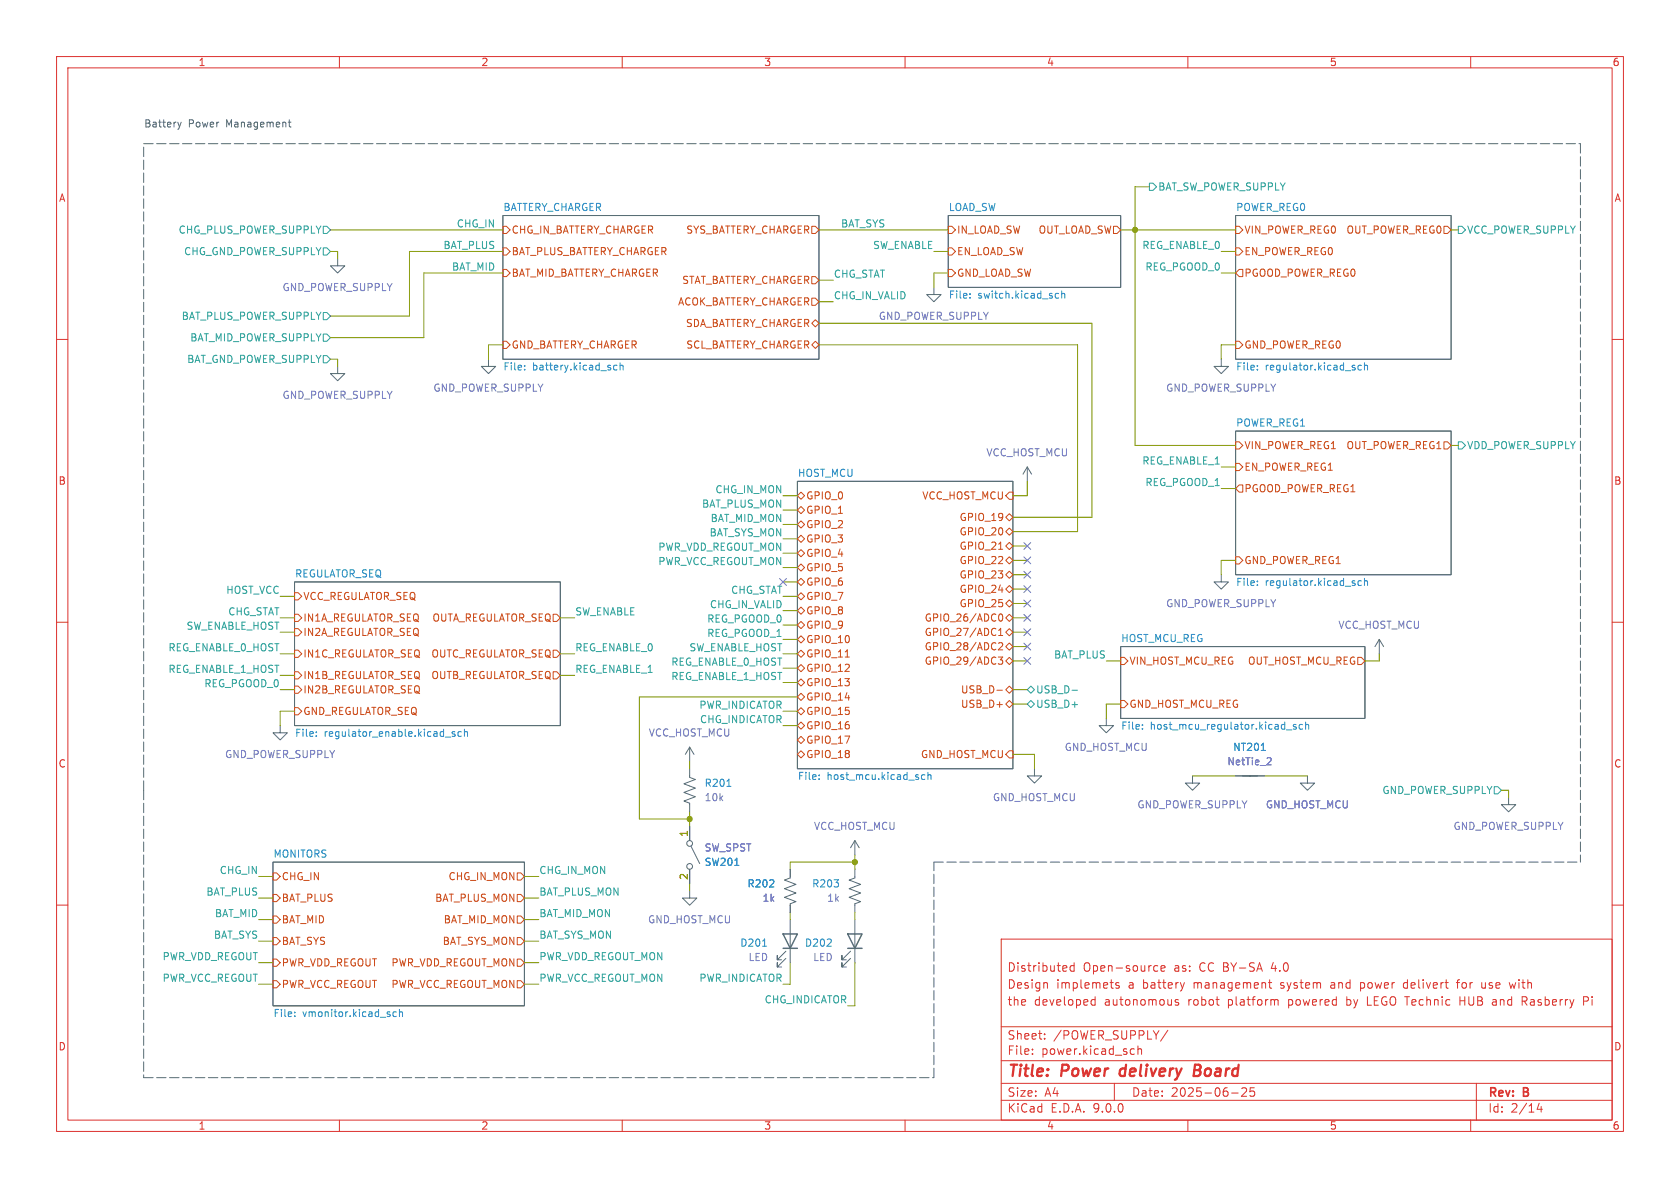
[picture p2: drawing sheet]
<svg xmlns="http://www.w3.org/2000/svg" width="297mm" height="210mm" viewBox="0 0 297 210" stroke-linecap="round" stroke-linejoin="round" font-family="sans-serif">
<g fill="none" stroke="#dc322f" stroke-width=".18">
<path d="M10 10h277v190h-277zM12 12h273v186h-273zM60 10v2M110 10v2M160 10v2M210 10v2M260 10v2M10 60h2M285 60h2M10 110h2M285 110h2M10 160h2"/>
<path d="M177 166h108v32h-108zM185 173.7l.2 .2v.8M188.5 170.8l.1 .3-.7 .1M189.9 170.2v1.5M189.9 170.8l-.4-.1-.3 .3v.4l.1 .2h.6M193 177.6h.6M193 176.8h.6M193.6 176.2v1.5M197.8 173.8l-.3-.1-.3 .2 .1 .2 .5 .2v.3h-.6M204.1 171.6h.6M204.1 170.8h.6M205.2 171.2l.8-.1-.1-.3-.4-.1-.3 .2 .1 .7h.6"/>
<path d="M208.3 176.8l-.3-.1-.3 .2 .1 .2 .5 .2v.3h-.6M209.4 173.7l-.4 1M224.2 173.7h.6M224.5 173.2v1.3l.3 .2M225.4 176.8h.5l.1 .9M240.5 173.7v1.5M240.5 174.6l.2 .1M240.7 173.7l-.2 .1M241.7 176.2v1.5h.8M248.4 173.7l-.3 .3v.4l.3 .3M257.5 173.7h.5M258 173.2l-.3 .2v1.3"/>
<path d="M258.1 176.2v1.5M258.1 176.9h.9M262 173.7v.9h.5M264 177.7h.4M264 176.7l.5 .1M264 177.1h.4M266.8 173.7l.3 1 .3-.7 .3 .7M269.5 177l.5 .7M269.9 176.3l-.2-.1h-.6v1.5M269.9 176.8l-.2 .2h-.6M280 177l.7-.1 .1-.2-.1-.4-.2-.1h-.5v1.5M285 160h2"/>
<path d="M60 198v2M110 198v2M160 198v2M177 194.5h108M177 191.5h108M177 187.5h108M177 181.5h108M182.5 186.3v.1M182.5 185.5v.1M184.7 183.6v.1M184.7 182.8v.1M197 191.5v3"/>
<path d="M200.1 185.4l.4 .1M200.5 186.3l-.4 .1M201.2 185.5l.2-.1 .3 .1 .1 .9M201.2 184.9v1.5M206.5 182.1l-1.3 2M210 198v2M217.7 193.2h1.2M219.5 192.4l.6-.1 .2 .1 .1 .3-.9 1.1h.9M221.7 192.3h-.7v.7l.2-.1h.5l.1 .3-.1 .5-.2 .1-.5-.1M260 198v2M261 191.5v6.5M272.1 195l-.4 1.1h1"/>
<path d="M272.5 195.6v1"/>
</g>
<path d="M198.1 189.1l-.2 .7 .4 .4M211.1 189.2h.7M211.8 189.2l.3 .1M211.9 188.2h-.6l-.3 2 1-.1M212 189.1l-.2 .1" fill="none" stroke="#dc322f" stroke-width=".4"/>
<g fill="none" stroke="#586e75" stroke-width=".18">
<path d="M31.4 21.6l.3 .8M31.7 22.4l-.2 .4M32 21.6l-.3 .8M51 21.6h.4M51.1 21.2v1.1l.3 .1M88.9 38.1h55.9v25.4h-55.9zM167.6 38.1h30.5v12.7h-30.5zM218.4 38.1h38.1v25.4h-38.1zM59.7 45.7v1.3h-1.3l1.3 1.3 1.3-1.3h-1.3M165.1 50.8v1.3h-1.3l1.3 1.2 1.3-1.2h-1.3M59.7 64.8v1.2h-1.3l1.3 1.3 1.3-1.3h-1.3M86.4 63.5v1.3h-1.3l1.3 1.2 1.2-1.2h-1.2"/>
<path d="M215.9 63.5v1.3h-1.3l1.3 1.2 1.3-1.2h-1.3M218.4 76.2h38.1v25.4h-38.1zM141 85.1h38.1v50.8h-38.1zM181.6 82.6l.8 1.2M181.6 82.6l-.8 1.2M181.6 82.6v2.5M52.1 102.9h47v25.4h-47zM198.1 114.3h43.2v12.7h-43.2zM215.9 101.6v1.3h-1.3l1.3 1.2 1.3-1.2h-1.3M243.8 113l-.7 1.3M243.8 113l.8 1.3M243.8 113v2.6"/>
<path d="M49.5 128.3v1.2h1.3l-1.3 1.3-1.2-1.3h1.2M121.9 135.9v1.5l1 .4-2 .8 2 .7-2 .8 2 .7-2 .8 1 .4v1.5M121.9 132.1v2.5M121.9 132.1l-.7 1.3M121.9 132.1l.8 1.3M182.9 135.9v1.3h1.2l-1.2 1.2-1.3-1.2h1.3M195.6 127v1.3h-1.3l1.3 1.2 1.2-1.2h-1.2M210.8 137.2v1.2h-1.3l1.3 1.3 1.3-1.3h-1.3M218.4 137.2h5.1M231.1 137.2v1.2h-1.2l1.2 1.3 1.3-1.3h-1.3M48.3 152.4h44.4v25.4h-44.4zM121.9 157.5v1.3h-1.3l1.3 1.2 1.3-1.2h-1.3"/>
<path d="M121.9 146.1v2.5M121.9 153.7v2.5M122.2 149.6l1.5 3.1M139.7 153.7v1.5l-1 .4 2 .7-2 .8 2 .8-2 .7 2 .8-1 .4v1.5M151.1 153.7v1.5l-1 .4 2 .7-2 .8 2 .8-2 .7 2 .8-1 .4v1.5M151.1 148.6v2.5M151.1 148.6l.8 1.3M151.1 148.6l-.7 1.3M266.7 141v1.2h1.3l-1.3 1.3-1.3-1.3h1.3M138.9 169.4l-1.5 1.5v-.7v.7h.8M138.9 168.1l-1.5 1.6v-.8v.8h.8M139.7 162.6v7.6"/>
<path d="M150.4 169.4l-1.6 1.5v-.7v.7h.8M150.4 168.1l-1.6 1.6v-.8v.8h.8M151.1 162.6v7.6"/>
<circle cx="121.9" cy="153.2" r=".51"/>
<circle cx="121.9" cy="149.1" r=".51"/>
</g>
<g fill="none" stroke="#cb4b16" stroke-width=".18">
<path d="M88.9 47.6h.6l.7 .7-.7 .6h-.6zM88.9 40h.6l.7 .6-.7 .7h-.6zM88.9 43.8h.6l.7 .7-.7 .6h-.6zM143.5 48.9h.6l.7 .6-.7 .7h-.6zM143.5 57.2l.6-.7 .7 .7-.7 .6zM143.5 52.7h.6l.7 .6-.7 .7h-.6zM143.5 40h.6l.7 .6-.7 .7h-.6zM167.6 43.8h.7l.6 .7-.6 .6h-.7zM167.6 47.6h.7l.6 .7-.6 .6h-.7zM167.6 40h.7l.6 .6-.6 .7h-.7zM196.8 40h.7l.6 .6-.6 .7h-.7zM218.4 43.8h.7l.6 .7-.6 .6h-.7z"/>
<path d="M218.4 48.3l.7-.7h.6v1.3h-.6zM218.4 40h.7l.6 .6-.6 .7h-.7zM255.3 40h.6l.6 .6-.6 .7h-.6zM88.9 60.3h.6l.7 .7-.7 .6h-.6zM143.5 61l.6-.7 .7 .7-.7 .6zM218.4 78.1h.7l.6 .6-.6 .7h-.7zM218.4 60.3h.7l.6 .7-.6 .6h-.7zM255.3 78.1h.6l.6 .6-.6 .7h-.6zM141 97.8l.6-.6 .6 .6-.6 .6zM141 95.3l.6-.7 .6 .7-.6 .6zM141 90.2l.6-.7 .6 .7-.6 .6zM141 92.7l.6-.6 .6 .6-.6 .6z"/>
<path d="M141.6 87l.6 .6-.6 .7-.6-.7zM141.6 99.7l.6 .6-.6 .7-.6-.7zM176.5 97.1h.8M177.8 87.6l.6-.6h.7v1.3h-.7zM177.8 94l.6-.7 .7 .7-.7 .6zM177.8 96.5l.6-.6 .7 .6-.7 .7zM177.8 91.4l.6-.6 .7 .6-.7 .7zM177.8 99.1l.6-.7 .7 .7-.7 .6zM218.4 81.9h.7l.6 .7-.6 .6h-.7zM218.4 86.4l.7-.7h.6v1.3h-.6zM218.4 98.4h.7l.6 .7-.6 .6h-.7zM52.1 114.9h.6l.6 .7-.6 .6h-.6z"/>
<path d="M52.1 118.7h.6l.6 .7-.6 .6h-.6zM52.1 111.1h.6l.6 .7-.6 .6h-.6zM52.1 108.6h.6l.6 .6-.6 .7h-.6zM52.1 104.8h.6l.6 .6-.6 .6h-.6zM97.8 114.9h.6l.7 .7-.7 .6h-.6zM97.8 118.7h.6l.7 .7-.7 .6h-.6zM97.8 108.6h.6l.7 .6-.7 .7h-.6zM141 113l.6-.6 .6 .6-.6 .7zM141 118.1l.6-.6 .6 .6-.6 .6zM141 108l.6-.7 .6 .7-.6 .6zM141 105.4l.6-.6 .6 .6-.6 .6zM141 102.9l.6-.7 .6 .7-.6 .6z"/>
<path d="M141 115.6l.6-.7 .6 .7-.6 .6zM141.6 109.9l.6 .6-.6 .6-.6-.6zM149.4 116.1h.8M176.5 116.1h.8l-.5 .5 .4 .2v.5l-.2 .1-.5-.1M176.5 112.3h.8M176.5 111.4l.4-.3v1.2M176.5 113.7l.5-.1 .3 .4-.8 .9h.8M176.7 108.7l.1-.2a.68 .68 0 0 1 .5 .7 .68 .68 0 0 1-.5 .6l-.1-.1-.2-.4zM177.8 106.7l.6-.7 .7 .7-.7 .6zM177.8 101.6l.6-.6 .7 .6-.7 .6zM177.8 111.8l.6-.7 .7 .7-.7 .6zM177.8 114.3l.6-.6 .7 .6-.7 .6z"/>
<path d="M177.8 109.2l.6-.6 .7 .6-.7 .7zM177.8 104.1l.6-.6 .7 .6-.7 .7zM177.8 116.8l.6-.6 .7 .6-.7 .7zM198.1 116.2h.7l.6 .6-.6 .7h-.7zM240 116.2h.7l.6 .6-.6 .7h-.7zM52.1 121.3h.6l.6 .6-.6 .7h-.6zM52.1 125.1h.6l.6 .6-.6 .7h-.6zM141 120.7l.6-.7 .6 .7-.6 .6zM141 123.2l.6-.6 .6 .6-.6 .6zM141 125.7l.6-.6 .6 .6-.6 .7zM141 133.4l.6-.7 .6 .7-.6 .6zM141 130.8l.6-.6 .6 .6-.6 .6z"/>
<path d="M141.6 127.6l.6 .7-.6 .6-.6-.6zM176.2 122h1M177.8 133.4l.6-.7h.7v1.3h-.7zM177.8 121.9l.6-.6 .7 .6-.7 .7zM177.8 124.5l.6-.7 .7 .7-.7 .6zM198.1 123.8h.7l.6 .7-.6 .6h-.7zM48.3 154.3h.6l.6 .6-.6 .7h-.6zM48.3 158.1h.6l.6 .7-.6 .6h-.6zM91.4 158.1h.7l.6 .7-.6 .6h-.7zM91.4 154.3h.7l.6 .6-.6 .7h-.7zM48.3 161.9h.6l.6 .7-.6 .6h-.6zM48.3 165.7h.6l.6 .7-.6 .6h-.6z"/>
<path d="M48.3 169.5h.6l.6 .7-.6 .6h-.6zM48.3 173.4h.6l.6 .6-.6 .6h-.6zM91.4 161.9h.7l.6 .7-.6 .6h-.7zM91.4 165.7h.7l.6 .7-.6 .6h-.7zM91.4 169.5h.7l.6 .7-.6 .6h-.7zM91.4 173.4h.7l.6 .6-.6 .6h-.7z"/>
</g>
<g fill="none" stroke="#268bd2" stroke-width=".18">
<path d="M171.5 52.6v.1M171.5 51.9v.1M186.6 52.6l.2 .1 .4-.1M187.2 51.9h-.4l-.2 .1M187.7 52l.2-.1h.3v.8M187.7 51.4v1.3M92.7 65.3v.1M92.7 64.6v.1M109.1 64.6h-.4l-.2 .2 .1 .5h.5M109.6 64.7l.2-.1h.3l.1 .8M109.6 64.1v1.3M222.3 64.6v.1"/>
<path d="M222.3 65.3v.1M239.4 65l.2 .2-.2 .2M239.4 64.6h.1M240.7 64.6h-.4l-.2 .2 .1 .5h.5M241.2 64.1v1.3M241.2 64.7l.2-.1h.3l.1 .8M222.3 103.4v.1M222.3 102.7v.1M239.4 103.1l.2 .2-.2 .2M239.4 102.7h.1M240.7 102.7h-.4l-.2 .2 .1 .5h.5M241.2 102.8l.2-.1h.3l.1 .8"/>
<path d="M241.2 102.2v1.3M55.9 130.1v.1M55.9 129.4v.1M78.7 130.3h1M80.4 129.4l-.3-.1-.2 .2 .1 .2 .4 .1v.3h-.5M81.6 129.4l-.4-.1-.2 .3 .1 .5h.5M82.1 129.5l.2-.2 .3 .1v.8M82.1 128.9v1.3M128.5 139h.7M144.8 137.7v.1M144.8 137v.1M163.5 137h-.4l-.2 .2 .1 .5h.5"/>
<path d="M164.1 137.1l.1-.1h.3l.1 .8M164.1 136.5v1.3M202 128.8v.1M202 128.1v.1M223 132.7h.7M227.4 129h1M229.1 128.1h-.3l-.2 .1 .1 .2 .4 .1v.3h-.5M230.3 128.1h-.4l-.2 .2 .1 .5h.5M230.8 128.2l.2-.1h.3l.1 .8M230.8 127.6v1.3M129.9 153h.7M52.1 179.6v.1"/>
<path d="M52.1 178.9v.1M70.1 178.9h-.4l-.2 .2 .1 .5h.5M70.6 179l.2-.1h.3l.1 .8M70.6 178.4v1.3M134.8 167.3h.7"/>
</g>
<path d="M219.7 137.2h2.5M138.4 165.1h2.6l-1.3 2.5zM138.4 167.6h2.6M149.9 165.1h2.5l-1.3 2.5zM149.9 167.6h2.5" fill="none" stroke="#586e75" stroke-width=".25"/>
<g fill="none" stroke="#6c71c4" stroke-width=".18">
<path d="M181 98.5l1.2 1.2M181 95.9l1.2 1.2M182.2 98.5l-1.2 1.2M182.2 95.9l-1.2 1.2M137.8 102.3l1.2 1.2M139 102.3l-1.2 1.2M181 116.2l1.2 1.2M181 113.7l1.2 1.2M181 103.5l1.2 1.2M181 101l1.2 1.2M181 106.1l1.2 1.2M181 111.2l1.2 1.2"/>
<path d="M181 108.6l1.2 1.2M182.2 116.2l-1.2 1.2M182.2 113.7l-1.2 1.2M182.2 103.5l-1.2 1.2M182.2 101l-1.2 1.2M182.2 106.1l-1.2 1.2M182.2 111.2l-1.2 1.2M182.2 108.6l-1.2 1.2M224.5 133.9l.2 .3v.3l-.8 .7h.8"/>
</g>
<path d="M203.2 32.4h.6l.7 .6-.7 .7h-.6zM57.1 40h.7l.6 .6-.6 .7h-.7zM57.1 43.8h.7l.6 .7-.6 .6h-.7zM57.1 59.1h.7l.6 .6-.6 .6h-.7zM57.1 55.2h.7l.6 .7-.6 .6h-.7zM257.8 40h.6l.7 .6-.7 .7h-.6zM57.1 62.9h.7l.6 .6-.6 .6h-.7zM257.8 78.1h.6l.7 .6-.7 .7h-.6zM181.6 124.5l.6-.7 .7 .7-.7 .6zM182.2 121.3l.7 .6-.7 .7-.6-.7zM189.5 122h1M264.2 139.1h.6l.6 .6-.6 .6h-.6z" fill="none" stroke="#2aa198" stroke-width=".18"/>
<path d="M25.4 25.4h254M279.4 25.4v127M25.4 139.7v-114.3M25.4 139.7v50.8M165.1 152.4h114.3M25.4 190.5h139.7M165.1 190.5v-38.1" fill="none" stroke="#586e75" stroke-width=".18" stroke-dasharray="1.7 .6"/>
<g fill="none" stroke="#859900" stroke-width=".18">
<path d="M203.2 33h-2.5v45.7h17.7M58.4 44.5h1.3v1.2M58.4 40.6h30.5M88.9 48.3h-14v11.4h-16.5M88.9 44.5h-16.5v11.4h-14M144.8 49.5h2.5M144.8 53.3h2.5M144.8 40.6h22.8M144.8 57.2h48.2v34.2h-13.9M165.1 44.5h2.5M167.6 48.3h-2.5v2.5M198.1 40.6h20.3"/>
<path d="M215.9 48.3h2.5M215.9 44.5h2.5M256.5 40.6h1.3M58.4 63.5h1.3v1.3M88.9 61h-2.5v2.5M144.8 61h45.7v33h-11.4M218.4 61h-2.5v2.5M256.5 78.7h1.3M138.4 92.7h2.6M138.4 90.2h2.6M138.4 87.6h2.6M138.4 95.3h2.6"/>
<path d="M138.4 97.8h2.6M179.1 96.5h2.5M179.1 99.1h2.5M181.6 85.1v2.5h-2.5M215.9 82.6h2.5M215.9 86.4h2.5M218.4 99.1h-2.5v2.5M49.5 115.6h2.6M49.5 109.2h2.6M49.5 105.4h2.6M49.5 119.4h2.6M49.5 111.8h2.6"/>
<path d="M99.1 115.6h2.5M99.1 109.2h2.5M99.1 119.4h2.5M138.4 118.1h2.6M138.4 113h2.6M138.4 115.6h2.6M138.4 105.4h2.6M138.4 108h2.6M138.4 100.3h2.6M138.4 110.5h2.6M138.4 102.9h2.6M179.1 104.1h2.5"/>
<path d="M179.1 109.2h2.5M179.1 106.7h2.5M179.1 111.8h2.5M179.1 116.8h2.5M179.1 101.6h2.5M179.1 114.3h2.5M195.6 116.8h2.5M243.8 115.6v1.2h-2.5M49.5 121.9h2.6M52.1 125.7h-2.6v2.6M121.9 134.6v1.3M138.4 120.7h2.6"/>
<path d="M138.4 125.7h2.6M138.4 128.3h2.6M141 123.2h-28v21.6h8.9M179.1 121.9h2.5M179.1 124.5h2.5M179.1 133.4h3.8v2.5M198.1 124.5h-2.5v2.5M210.8 137.2h7.6M223.5 137.2h7.6M265.4 139.7h1.3v1.3M45.7 158.8h2.6M45.7 154.9h2.6"/>
<path d="M92.7 158.8h2.5M92.7 154.9h2.5M121.9 143.5v2.6M121.9 156.2v1.3M151.1 151.1v2.6M151.1 152.4h-11.4v1.3M45.7 174h2.6M45.7 170.2h2.6M45.7 166.4h2.6M45.7 162.6h2.6M92.7 174h2.5M92.7 170.2h2.5"/>
<path d="M92.7 166.4h2.5M92.7 162.6h2.5M139.7 161.3v1.3M139.7 170.2v3.8h-1.3M151.1 161.3v1.3M151.1 170.2v7.6h-1.2"/>
</g>
<g fill="#859900" stroke="#859900" stroke-width=".18">
<circle cx="200.7" cy="40.6" r=".46"/>
<circle cx="151.1" cy="152.4" r=".46"/>
<circle cx="121.9" cy="144.8" r=".46"/>
</g>
<g font-size="2.8" fill="#dc322f">
<text x="178" y="190.9">Title:</text>
<text x="187.7" y="190.9">Power</text>
<text x="198.8" y="190.9">delivery</text>
<text x="212.7" y="190.9">Board</text>
</g>
<g font-size="2.1" fill="#dc322f">
<text x="178" y="172">Distributed</text>
<text x="191.4" y="172">Open-source</text>
<text x="207.6" y="172">as:</text>
<text x="212.2" y="172">CC BY-SA</text>
<text x="225.1" y="172">4.0</text>
<text x="178" y="178">the</text>
<text x="178" y="175">Design</text>
<text x="182.8" y="178">developed</text>
<text x="186.7" y="175">implemets</text>
<text x="195.3" y="178">autonomous</text>
<text x="199.5" y="175">a</text>
<text x="202.2" y="175">battery</text>
<text x="210.2" y="178">robot</text>
<text x="211.3" y="175">management</text>
<text x="217.3" y="178">platform</text>
<text x="226.8" y="175">system</text>
<text x="228.1" y="178">powered</text>
<text x="235.8" y="175">and</text>
<text x="238.6" y="178">by</text>
<text x="241.2" y="175">power</text>
<text x="242.4" y="178">LEGO Technic</text>
<text x="249" y="175">delivert</text>
<text x="258.6" y="175">for</text>
<text x="259.1" y="178">HUB</text>
<text x="263.1" y="175">use</text>
<text x="265" y="178">and</text>
<text x="268.2" y="175">with</text>
<text x="270.4" y="178">Rasberry</text>
<text x="281.4" y="178">Pi</text>
<text x="178" y="184">Sheet:</text>
<text x="186.2" y="184">/POWER_SUPPLY/</text>
<text x="178" y="186.7">File:</text>
<text x="184.1" y="186.7">power.kicad_sch</text>
<text x="178" y="196.9">KiCad</text>
<text x="178" y="194.1">Size:</text>
<text x="184.7" y="194.1">A4</text>
<text x="185.7" y="196.9">E.D.A.</text>
<text x="193.3" y="196.9">9.0.0</text>
<text x="200" y="194.1">Date:</text>
<text x="207" y="194.1">2025-06-25</text>
<text x="263" y="194.3">Rev:</text>
<text x="263" y="196.9">Id:</text>
<text x="267.1" y="196.9">2/14</text>
<text x="269.4" y="194.3">B</text>
</g>
<g font-size="1.8" fill="#dc322f">
<text x="35" y="11.9">1</text>
<text x="85" y="11.9">2</text>
<text x="135" y="11.9">3</text>
<text x="185" y="11.9">4</text>
<text x="235" y="11.9">5</text>
<text x="285" y="11.9">6</text>
<text x="10.3" y="35.9">A</text>
<text x="285.3" y="35.9">A</text>
<text x="10.3" y="85.9">B</text>
<text x="285.3" y="85.9">B</text>
<text x="10.3" y="135.9">C</text>
<text x="285.3" y="135.9">C</text>
<text x="10.3" y="185.9">D</text>
<text x="285.3" y="185.9">D</text>
<text x="35" y="199.9">1</text>
<text x="85" y="199.9">2</text>
<text x="135" y="199.9">3</text>
<text x="185" y="199.9">4</text>
<text x="235" y="199.9">5</text>
<text x="285" y="199.9">6</text>
</g>
<g font-size="1.8" fill="#586e75">
<text x="25.4" y="22.6">Battery</text>
<text x="33.3" y="22.6">Power</text>
<text x="40.1" y="22.6">Management</text>
</g>
<g font-size="1.8" fill="#2aa198">
<text x="204.7" y="33.9">BAT_SW_POWER_SUPPLY</text>
<text x="31.5" y="41.5">CHG_PLUS_POWER_SUPPLY</text>
<text x="80.7" y="40.3">CHG_IN</text>
<text x="148.6" y="40.3">BAT_SYS</text>
<text x="259.3" y="41.5">VCC_POWER_SUPPLY</text>
<text x="32.4" y="45.3">CHG_GND_POWER_SUPPLY</text>
<text x="78.3" y="44.1">BAT_PLUS</text>
<text x="79.8" y="47.9">BAT_MID</text>
<text x="154.3" y="44.1">SW_ENABLE</text>
<text x="201.8" y="44.1">REG_ENABLE_0</text>
<text x="202.4" y="47.9">REG_PGOOD_0</text>
<text x="147.3" y="53">CHG_IN_VALID</text>
<text x="147.3" y="49.2">CHG_STAT</text>
<text x="32" y="56.7">BAT_PLUS_POWER_SUPPLY</text>
<text x="33" y="64.4">BAT_GND_POWER_SUPPLY</text>
<text x="33.5" y="60.6">BAT_MID_POWER_SUPPLY</text>
<text x="201.8" y="82.2">REG_ENABLE_1</text>
<text x="259.3" y="79.6">VDD_POWER_SUPPLY</text>
<text x="124" y="89.8">BAT_PLUS_MON</text>
<text x="126.4" y="87.3">CHG_IN_MON</text>
<text x="202.4" y="86">REG_PGOOD_1</text>
<text x="125.3" y="94.9">BAT_SYS_MON</text>
<text x="125.5" y="92.4">BAT_MID_MON</text>
<text x="116.3" y="100">PWR_VCC_REGOUT_MON</text>
<text x="116.3" y="97.4">PWR_VDD_REGOUT_MON</text>
<text x="39.9" y="105.1">HOST_VCC</text>
<text x="125.4" y="107.6">CHG_IN_VALID</text>
<text x="129.2" y="105.1">CHG_STAT</text>
<text x="32.9" y="111.4">SW_ENABLE_HOST</text>
<text x="40.3" y="108.9">CHG_STAT</text>
<text x="101.6" y="108.9">SW_ENABLE</text>
<text x="124.9" y="110.1">REG_PGOOD_0</text>
<text x="124.9" y="112.7">REG_PGOOD_1</text>
<text x="29.7" y="119">REG_ENABLE_1_HOST</text>
<text x="29.7" y="115.2">REG_ENABLE_0_HOST</text>
<text x="101.6" y="119">REG_ENABLE_1</text>
<text x="101.6" y="115.2">REG_ENABLE_0</text>
<text x="118.6" y="117.8">REG_ENABLE_0_HOST</text>
<text x="121.8" y="115.2">SW_ENABLE_HOST</text>
<text x="186.2" y="116.5">BAT_PLUS</text>
<text x="36" y="121.6">REG_PGOOD_0</text>
<text x="118.6" y="120.3">REG_ENABLE_1_HOST</text>
<text x="123.5" y="125.4">PWR_INDICATOR</text>
<text x="183.1" y="122.8">USB_D-</text>
<text x="183.1" y="125.3">USB_D+</text>
<text x="123.7" y="127.9">CHG_INDICATOR</text>
<text x="244.3" y="140.6">GND_POWER_SUPPLY</text>
<text x="38.7" y="154.6">CHG_IN</text>
<text x="95.2" y="154.6">CHG_IN_MON</text>
<text x="36.4" y="158.4">BAT_PLUS</text>
<text x="95.2" y="158.4">BAT_PLUS_MON</text>
<text x="37.7" y="166">BAT_SYS</text>
<text x="37.9" y="162.2">BAT_MID</text>
<text x="95.2" y="162.2">BAT_MID_MON</text>
<text x="95.2" y="166">BAT_SYS_MON</text>
<text x="28.6" y="169.8">PWR_VDD_REGOUT</text>
<text x="28.6" y="173.6">PWR_VCC_REGOUT</text>
<text x="95.2" y="173.6">PWR_VCC_REGOUT_MON</text>
<text x="95.2" y="169.8">PWR_VDD_REGOUT_MON</text>
<text x="123.5" y="173.6">PWR_INDICATOR</text>
<text x="135.1" y="177.5">CHG_INDICATOR</text>
</g>
<g font-size="1.8" fill="#268bd2">
<text x="88.9" y="37.4">BATTERY_CHARGER</text>
<text x="167.6" y="37.4">LOAD_SW</text>
<text x="218.4" y="37.4">POWER_REG0</text>
<text x="167.6" y="53.1">File:</text>
<text x="172.9" y="53.1">switch.kicad_sch</text>
<text x="88.9" y="65.8">File:</text>
<text x="94.1" y="65.8">battery.kicad_sch</text>
<text x="218.4" y="65.8">File:</text>
<text x="223.7" y="65.8">regulator.kicad_sch</text>
<text x="218.4" y="75.5">POWER_REG1</text>
<text x="141" y="84.4">HOST_MCU</text>
<text x="52.1" y="102.2">REGULATOR_SEQ</text>
<text x="218.4" y="103.9">File:</text>
<text x="223.7" y="103.9">regulator.kicad_sch</text>
<text x="198.1" y="113.6">HOST_MCU_REG</text>
<text x="52.1" y="130.6">File:</text>
<text x="57.3" y="130.6">regulator_enable.kicad_sch</text>
<text x="198.1" y="129.3">File:</text>
<text x="203.3" y="129.3">host_mcu_regulator.kicad_sch</text>
<text x="217.9" y="132.9">NT201</text>
<text x="124.5" y="139.3">R201</text>
<text x="141" y="138.2">File:</text>
<text x="146.2" y="138.2">host_mcu.kicad_sch</text>
<text x="48.3" y="151.7">MONITORS</text>
<text x="124.5" y="153.3">SW201</text>
<text x="132" y="157.1">R202</text>
<text x="143.5" y="157.1">R203</text>
<text x="130.8" y="167.6">D201</text>
<text x="142.2" y="167.6">D202</text>
<text x="48.3" y="180.1">File:</text>
<text x="53.5" y="180.1">vmonitor.kicad_sch</text>
</g>
<g font-size="1.8" fill="#cb4b16">
<text x="90.4" y="41.5">CHG_IN_BATTERY_CHARGER</text>
<text x="121.2" y="41.5">SYS_BATTERY_CHARGER</text>
<text x="169.1" y="41.5">IN_LOAD_SW</text>
<text x="183.5" y="41.5">OUT_LOAD_SW</text>
<text x="219.9" y="41.5">VIN_POWER_REG0</text>
<text x="237.9" y="41.5">OUT_POWER_REG0</text>
<text x="90.4" y="45.3">BAT_PLUS_BATTERY_CHARGER</text>
<text x="169.1" y="45.3">EN_LOAD_SW</text>
<text x="219.9" y="45.3">EN_POWER_REG0</text>
<text x="90.4" y="49.1">BAT_MID_BATTERY_CHARGER</text>
<text x="120.5" y="50.4">STAT_BATTERY_CHARGER</text>
<text x="169.1" y="49.1">GND_LOAD_SW</text>
<text x="219.9" y="49.1">PGOOD_POWER_REG0</text>
<text x="119.8" y="54.2">ACOK_BATTERY_CHARGER</text>
<text x="121.2" y="58">SDA_BATTERY_CHARGER</text>
<text x="90.4" y="61.8">GND_BATTERY_CHARGER</text>
<text x="121.2" y="61.8">SCL_BATTERY_CHARGER</text>
<text x="219.9" y="61.8">GND_POWER_REG0</text>
<text x="219.9" y="83.4">EN_POWER_REG1</text>
<text x="219.9" y="79.6">VIN_POWER_REG1</text>
<text x="237.9" y="79.6">OUT_POWER_REG1</text>
<text x="142.4" y="88.5">GPIO_0</text>
<text x="163" y="88.5">VCC_HOST_MCU</text>
<text x="219.9" y="87.2">PGOOD_POWER_REG1</text>
<text x="142.4" y="91">GPIO_1</text>
<text x="142.4" y="93.6">GPIO_2</text>
<text x="169.5" y="94.8">GPIO_20</text>
<text x="169.5" y="92.3">GPIO_19</text>
<text x="142.4" y="98.7">GPIO_4</text>
<text x="142.4" y="96.1">GPIO_3</text>
<text x="142.4" y="101.2">GPIO_5</text>
<text x="169.5" y="97.4">GPIO_21</text>
<text x="169.5" y="99.9">GPIO_22</text>
<text x="219.9" y="99.9">GND_POWER_REG1</text>
<text x="53.5" y="106.3">VCC_REGULATOR_SEQ</text>
<text x="142.4" y="106.3">GPIO_7</text>
<text x="142.4" y="103.7">GPIO_6</text>
<text x="169.5" y="107.5">GPIO_25</text>
<text x="169.5" y="102.5">GPIO_23</text>
<text x="169.5" y="105">GPIO_24</text>
<text x="53.5" y="112.6">IN2A_REGULATOR_SEQ</text>
<text x="53.5" y="110.1">IN1A_REGULATOR_SEQ</text>
<text x="76.4" y="110.1">OUTA_REGULATOR_SEQ</text>
<text x="142.4" y="113.9">GPIO_10</text>
<text x="142.4" y="108.8">GPIO_8</text>
<text x="142.4" y="111.4">GPIO_9</text>
<text x="163.4" y="112.6">GPIO_27/ADC1</text>
<text x="163.4" y="110.1">GPIO_26/ADC0</text>
<text x="53.5" y="116.4">IN1C_REGULATOR_SEQ</text>
<text x="76.2" y="116.4">OUTC_REGULATOR_SEQ</text>
<text x="142.4" y="119">GPIO_12</text>
<text x="142.4" y="116.4">GPIO_11</text>
<text x="163.4" y="115.2">GPIO_28/ADC2</text>
<text x="163.4" y="117.7">GPIO_29/ADC3</text>
<text x="199.6" y="117.7">VIN_HOST_MCU_REG</text>
<text x="220.5" y="117.7">OUT_HOST_MCU_REG</text>
<text x="53.5" y="120.2">IN1B_REGULATOR_SEQ</text>
<text x="53.5" y="122.8">IN2B_REGULATOR_SEQ</text>
<text x="76.2" y="120.2">OUTB_REGULATOR_SEQ</text>
<text x="142.4" y="121.5">GPIO_13</text>
<text x="142.4" y="124.1">GPIO_14</text>
<text x="169.8" y="122.8">USB_D-</text>
<text x="169.8" y="125.3">USB_D+</text>
<text x="199.6" y="125.3">GND_HOST_MCU_REG</text>
<text x="53.5" y="126.6">GND_REGULATOR_SEQ</text>
<text x="142.4" y="126.6">GPIO_15</text>
<text x="142.4" y="131.7">GPIO_17</text>
<text x="142.4" y="129.1">GPIO_16</text>
<text x="142.4" y="134.2">GPIO_18</text>
<text x="162.7" y="134.2">GND_HOST_MCU</text>
<text x="49.7" y="155.8">CHG_IN</text>
<text x="79.2" y="155.8">CHG_IN_MON</text>
<text x="49.7" y="159.6">BAT_PLUS</text>
<text x="76.8" y="159.6">BAT_PLUS_MON</text>
<text x="49.7" y="163.4">BAT_MID</text>
<text x="49.7" y="167.2">BAT_SYS</text>
<text x="78.2" y="167.2">BAT_SYS_MON</text>
<text x="78.3" y="163.4">BAT_MID_MON</text>
<text x="49.7" y="171">PWR_VDD_REGOUT</text>
<text x="69.1" y="171">PWR_VDD_REGOUT_MON</text>
<text x="49.7" y="174.9">PWR_VCC_REGOUT</text>
<text x="69.1" y="174.9">PWR_VCC_REGOUT_MON</text>
</g>
<g font-size="1.8" fill="#6c71c4">
<text x="49.9" y="51.7">GND_POWER_SUPPLY</text>
<text x="155.3" y="56.7">GND_POWER_SUPPLY</text>
<text x="49.9" y="70.7">GND_POWER_SUPPLY</text>
<text x="76.5" y="69.4">GND_POWER_SUPPLY</text>
<text x="206.1" y="69.4">GND_POWER_SUPPLY</text>
<text x="174.3" y="80.9">VCC_HOST_MCU</text>
<text x="206.1" y="107.5">GND_POWER_SUPPLY</text>
<text x="236.5" y="111.4">VCC_HOST_MCU</text>
<text x="114.6" y="130.4">VCC_HOST_MCU</text>
<text x="39.7" y="134.2">GND_POWER_SUPPLY</text>
<text x="188.1" y="132.9">GND_HOST_MCU</text>
<text x="216.9" y="135.5">NetTie_2</text>
<text x="124.5" y="141.8">10k</text>
<text x="175.4" y="141.8">GND_HOST_MCU</text>
<text x="201" y="143.1">GND_POWER_SUPPLY</text>
<text x="223.7" y="143.1">GND_HOST_MCU</text>
<text x="143.8" y="146.9">VCC_HOST_MCU</text>
<text x="256.9" y="146.9">GND_POWER_SUPPLY</text>
<text x="124.5" y="150.7">SW_SPST</text>
<text x="134.7" y="159.6">1k</text>
<text x="146.1" y="159.6">1k</text>
<text x="114.5" y="163.4">GND_HOST_MCU</text>
<text x="132.2" y="170.1">LED</text>
<text x="143.7" y="170.1">LED</text>
</g>
<g font-size="1.8" fill="#b58900">
<text x="121.7" y="148" transform="rotate(-90 121.7 148)">1</text>
<text x="121.7" y="155.6" transform="rotate(-90 121.7 155.6)">2</text>
</g>
</svg>
